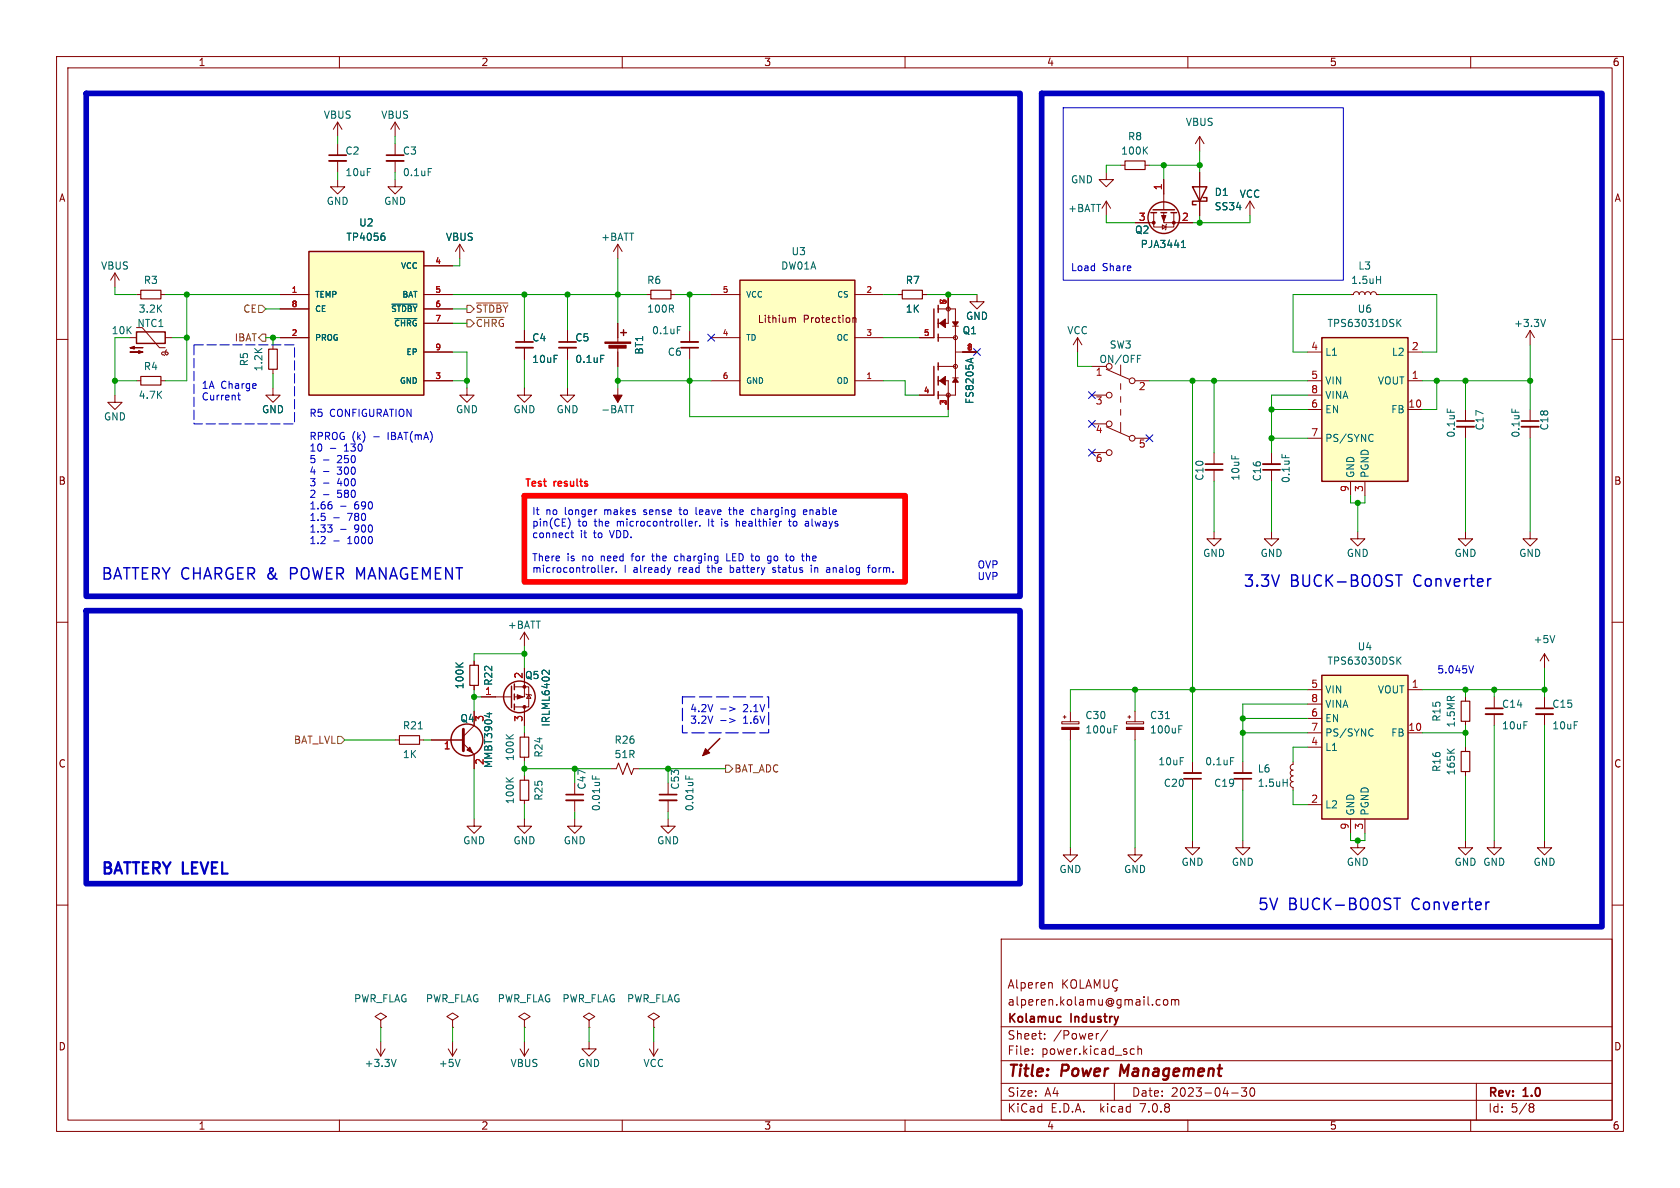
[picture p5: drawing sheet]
<svg xmlns="http://www.w3.org/2000/svg" width="297mm" height="210mm" viewBox="0 0 297 210" stroke-linecap="round" stroke-linejoin="round" font-family="sans-serif">
<g fill="none" stroke="#840000" stroke-width=".18">
<path d="M10 10h277v190h-277zM12 12h273v186h-273zM60 10v2M110 10v2M160 10v2M210 10v2M260 10v2M59.7 31.8v1.2h1.3l-1.3 1.3-1.3-1.3h1.3M59.7 21.6v2.5M59.7 25.4v2M59.7 28.4v2.1M59.7 21.6l-.8 1.3"/>
<path d="M59.7 21.6l.8 1.3M69.8 31.8v1.2h1.3l-1.3 1.3-1.2-1.3h1.2M69.8 21.6v2.5M69.8 25.4v2M69.8 28.4v2.1M69.8 21.6l-.7 1.3M69.8 21.6l.8 1.3M195.6 30.5v1.3h1.2l-1.2 1.2-1.3-1.2h1.3M195.6 35.6l-.8 1.2M195.6 35.6v2.5M195.6 35.6l.7 1.2M198.1 29.2h.8"/>
<path d="M200.7 39.4h3.3M202.4 29.2h.8M204 37.6v2.5h3.5v-2.5M205.5 39.8l.6 .3-.6 .4zM205.7 37.6v1.8h5.1M205.7 31.8v5.3M206.2 39.6l-.1 .2v.7l-.1 .1M212.1 24.1v2.6M212.1 30.5v7.6M212.1 24.1l-.8 1.3M212.1 24.1l.8 1.3M221 35.6l-.8 1.2"/>
<path d="M221 35.6v2.5M221 35.6l.7 1.2M10 60h2M20.3 48.3l.8 1.2M20.3 48.3v2.5M20.3 48.3l-.7 1.2M22.9 59.7h1.2M24.1 57.9h1l3.1 3.6h1M24.1 52.1h.8M28.4 52.1h.8M29.2 59.7h1.3M49.5 52.1h5.1"/>
<path d="M49.5 54.6h5.1M49.5 59.7h5.1M74.9 52.1h5.1M74.9 57.2h5.1M74.9 54.6h5.1M74.9 47h5.1M81.3 43.2l-.8 1.3M81.3 43.2v2.5M81.3 43.2l.7 1.3M92.7 58.4v2.1M100.3 58.4v2.1M109.2 43.2v2.5"/>
<path d="M109.2 57.2v3.3M109.2 43.2l-.7 1.3M109.2 43.2l.8 1.3M114.3 52.1h.8M118.6 52.1h.8M121.9 58.4v2.1M125.7 52.1h5.1M125.7 59.7h5.1M140 56.2l.1 .1M140.1 56.3v.7M140.1 56.3l.2-.1h.3v.8M150.8 56.3l.2-.1h.3v.8"/>
<path d="M150.8 56.2v.8M151.1 52.1h5.1M151.1 59.7h5.1M158.7 52.1h.8M162.6 59.7h2.5M163.1 52.1h.7M165.9 54.6h3v15.3h-3M165.9 59.7h3M167.6 52.1v5.1h-1.7M168.4 57.7h1M172.7 52.1v1.2h1.3l-1.3 1.3-1.3-1.3h1.3M190.5 59.7l-.8 1.3"/>
<path d="M190.5 59.7v2.5M190.5 59.7l.8 1.3M238.8 52.1h.5l.1-.4 .4-.1 .3 .1 .2 .4 .1-.4 .4-.1 .4 .1 .1 .4 .2-.4 .3-.1 .4 .1 .1 .4 .2-.4 .3-.1 .4 .1 .1 .4h.5M270.5 58.4l-.8 1.3M270.5 58.4v2.6M270.5 58.4l.8 1.3M285 60h2M20.3 69.9v1.2h-1.3l1.3 1.3 1.3-1.3h-1.3M24.1 67.3h.8M28.4 67.3h.8M29.5 61.8l-.3 .3v.3l.1 .3h.3l.1-.3-.2-.2h-.7l-.2 .2 .1 .3 .4 .2M48.3 68.6v1.3h1.2l-1.2 1.2-1.3-1.2h1.3"/>
<path d="M48.3 61v.7M48.3 65.3v.7M74.9 67.3h5.1M74.9 62.2h5.1M82.5 68.6v1.3h1.3l-1.3 1.2-1.2-1.2h1.2M92.7 68.6v1.3h1.3l-1.3 1.2-1.3-1.2h1.3M92.7 61.5v2M100.3 68.6v1.3h1.3l-1.3 1.2-1.2-1.2h1.2M100.3 61.5v2M109.2 61.5v3.3M109.2 68.6v2.5M121.9 61.5v2"/>
<path d="M125.7 67.3h5.1M151.1 67.3h5.1M162.6 69.9h2.5M165.9 67.3h1.7v5.1M165.9 64.8h3M168.4 66.8h1M168.9 62.2h3.8M193 69.9h2.6M193 64.8h2.6M193 74.9h2.6M195.6 75.4l4 1.8M195.6 65.3l4 1.8"/>
<path d="M198.1 64.5v1.8M198.1 67.8v1M198.1 70.1v1M198.1 72.4v1M198.1 74.7v1.8M200.7 67.3h2.5M200.7 77.5h2.5M231.1 67.3h2.6M231.1 72.4h2.6M231.1 62.2h2.6M231.1 77.5h2.6M231.1 69.9h2.6"/>
<path d="M248.9 67.3h2.6M248.9 72.4h2.6M248.9 62.2h2.6M259.1 72.4v2M259.1 75.4v2.1M270.5 72.4v2M270.5 75.4v2.1M193 80h2.6M214.6 94v1.3h1.3l-1.3 1.2-1.2-1.2h1.2M214.6 80v2M214.6 83.1v2M224.8 94v1.3h1.3l-1.3 1.2-1.3-1.2h1.3"/>
<path d="M224.8 80v2M224.8 83.1v2M238.8 85.1v2.5M240 94v1.3h1.3l-1.3 1.2-1.2-1.2h1.2M241.3 85.1v2.5M259.1 94v1.3h1.2l-1.2 1.2-1.3-1.2h1.3M270.5 94v1.3h1.3l-1.3 1.2-1.3-1.2h1.3M10 110h2M83.8 116.8v.8M92.7 118.1v5.1h-1.8M92.7 111.8v2.5M92.7 111.8l-.8 1.2"/>
<path d="M92.7 111.8l.8 1.2M273 115.6l-.7 1.2M273 115.6v2.5M273 115.6l.8 1.2M285 110h2M69.8 130.8h.8M74.2 130.8h.7M76.2 130.8h5.7M81.9 131.4l1.9 2v2.5M83.8 125.7v2.6l-1.9 1.9M83.8 121.2v.7M85.1 123.2h5.3"/>
<path d="M90.9 121.4h2.6v3.6h-2.6M92.7 125v3.3M92.7 129.5v.8M92.7 133.9v.7M92.7 137.2v.7M93 122.7l.1 .1h.8l.1 .1M93.5 122.8l.4 .6h-.8zM101.6 138.4v2.1M107.9 135.9h1.1l.3-1 .8 2 .8-2 .7 2 .4-1h1M118.1 138.4v2.1M187.7 127.6h3.1v.4h-3.1zM188 126.7h.5"/>
<path d="M188.2 126.5v.5M189.2 125.7v1.9M189.2 129v1.8M199.1 127.6h3.1v.4h-3.1zM199.4 126.7h.5M199.6 126.5v.5M200.7 125.7v1.9M200.7 129v1.8M210.8 134.6v2.1M210.8 137.7v2M219.7 134.6v2.1M219.7 137.7v2"/>
<path d="M228.6 134.6v.5l-.3 .2-.2 .3 .1 .4 .4 .1-.3 .2-.2 .3 .1 .4 .4 .2-.3 .1-.2 .4 .1 .3 .4 .2-.3 .1-.2 .4 .1 .3 .4 .2v.5M231.1 121.9h2.6M231.1 129.5h2.6M231.1 132.1h2.6M231.1 127h2.6M231.1 124.5h2.6M248.9 121.9h2.6M248.9 129.5h2.6M259.1 123.2v.8M259.1 127.5v.8M259.1 132.1v.7M259.1 136.4v.8"/>
<path d="M264.2 123.2v2M264.2 126.2v2.1M273 123.2v2M273 126.2v2.1M10 160h2M83.8 144.8v1.3h1.3l-1.3 1.2-1.3-1.2h1.3M92.7 144.8v1.3h1.3l-1.3 1.2-1.3-1.2h1.3M92.7 141.5v.7M101.6 144.8v1.3h1.3l-1.3 1.2-1.3-1.2h1.3M101.6 141.5v2M118.1 144.8v1.3h1.3l-1.3 1.2-1.3-1.2h1.3M118.1 141.5v2"/>
<path d="M189.2 149.9v1.2h1.3l-1.3 1.3-1.2-1.3h1.2M200.7 149.9v1.2h1.2l-1.2 1.3-1.3-1.3h1.3M210.8 148.6v1.3h1.3l-1.3 1.2-1.3-1.2h1.3M219.7 148.6v1.3h1.3l-1.3 1.2-1.3-1.2h1.3M231.1 142.2h2.6M238.8 144.8v2.5M240 148.6v1.3h1.3l-1.3 1.2-1.2-1.2h1.2M241.3 144.8v2.5M259.1 148.6v1.3h1.2l-1.2 1.2-1.3-1.2h1.3M264.2 148.6v1.3h1.2l-1.2 1.2-1.3-1.2h1.3M273 148.6v1.3h1.3l-1.3 1.2-1.2-1.2h1.2M285 160h2"/>
<path d="M177 166h108v32h-108zM185.6 173.7l.4 .1v.1v.8M187.9 173.2v1.5M188.1 173.8l.6 .9M188.7 173.2l-.8 .9M189.4 173.4a.5 .5 0 0 1 .6-.2 .5 .5 0 0 1 .3 .5v.5a.5 .5 0 0 1-.5 .5 .5 .5 0 0 1-.5-.5zM191 173.2v1.5h.7M192 174.7l.5-1.5 .5 1.5M192.1 174.3h.7M193.5 174.7v-1.5l.5 1.1 .5-1.1v1.5M195.2 173.2v1.2l.3 .3 .4-.1 .1-.2v-1.2M197.2 174.8l.3 .2-.1 .1-.4 .1"/>
<path d="M197.6 173.3a.6 .6 0 0 0-.7 0 .6 .6 0 0 0-.2 .8 .56 .56 0 0 0 .3 .5 .56 .56 0 0 0 .6 0M204.5 177.6l.2 .1 .4-.1M205.1 176.8l-.4-.1-.2 .1M205.7 176.8l.3-.1 .4 .1 .1 .6-.2 .2-.3 .1-.3-.1zM207.1 176.8l.4-.1 .2 .2M207.1 176.7v1M207.7 176.9l.3-.2 .3 .1 .1 .9M207.7 176.9v.8M60 198v2M66.5 185.4l.8 1.3M67.3 180.3l1-.6-1-.6-1 .6 1 .6v1.3M67.3 181.6h.1"/>
<path d="M67.3 184.2v2.5M68.1 185.4l-.8 1.3M79.2 185.4l.8 1.3M80 180.3l1-.6-1-.6-1 .6 1 .6v1.3M80 181.6h.1M80 184.2v2.5M80.8 185.4l-.8 1.3M91.9 185.4l.8 1.3M92.7 180.3l1-.6-1-.6-1 .6 1 .6v1.3M92.7 181.6h.1M92.7 184.2v2.5M93.5 185.4l-.8 1.3"/>
<path d="M104.1 180.3l1.1-.6-1.1-.6-1 .6 1 .6v1.3M104.1 181.6h.1M104.1 184.2v1.2h1.3l-1.3 1.3-1.2-1.3h1.2M110 198v2M114.8 185.4l.8 1.3M115.6 180.3l1-.6-1-.6-1 .6 1 .6v1.3M115.6 181.6h.1M115.6 184.2v2.5M116.3 185.4l-.7 1.3M160 198v2M177 194.5h108M177 191.5h108"/>
<path d="M177 187.5h108M177 181.5h108M182.5 186.3v.1M182.5 185.5v.1M184.7 183.6v.1M184.7 182.8v.1M194.2 182.7l-.2 .1M195.8 182.1l-1.3 2M197 191.5v3M200.1 185.4l.4 .1M200.5 186.3l-.4 .1M201.2 185.5l.2-.1 .3 .1 .1 .9"/>
<path d="M201.2 184.9v1.5M210 198v2M217.7 193.2h1.2M219.5 192.3h.9l-.5 .6 .4 .1v.7l-.2 .1h-.4l-.2-.1M221.2 192.4l.1-.1a.81 .81 0 0 1 .6 .6 .81 .81 0 0 1-.3 .8l-.1 .1a.81 .81 0 0 1-.6-.6 .81 .81 0 0 1 .3-.8zM260 198v2M261 191.5v6.5M270.6 195.1h.3l.3 .3-.3 .3M270.6 195.7h.3M270.9 195.7l.2 .2 .1 .4-.3 .3h-.3"/>
<circle cx="167.6" cy="54.6" r=".36"/>
<circle cx="168.9" cy="59.7" r=".36"/>
<circle cx="167.6" cy="69.9" r=".36"/>
<circle cx="168.9" cy="64.8" r=".36"/>
<circle cx="196.1" cy="69.9" r=".51"/>
<circle cx="196.1" cy="64.8" r=".51"/>
<circle cx="196.1" cy="74.9" r=".51"/>
<circle cx="200.2" cy="67.3" r=".51"/>
<circle cx="200.2" cy="77.5" r=".51"/>
<circle cx="196.1" cy="80" r=".51"/>
</g>
<path d="M198.2 188.2l-.2 2" fill="none" stroke="#840000" stroke-width=".4"/>
<g fill="none" stroke="#840000" stroke-width=".3">
<path d="M58.2 27.4h3M68.3 27.4h3.1M91.2 60.5h3M98.8 60.5h3.1M120.4 61.5h3M257.6 74.4h3M269 74.4h3M213.1 82h3.1M223.3 83.1h3M209.3 137.7h3M218.2 137.7h3M262.6 125.2h3.1"/>
<path d="M271.5 125.2h3.1M100.1 140.5h3M116.6 140.5h3M187.4 179.7l.2 .1M187.6 180.6l-.2 .1"/>
</g>
<path d="M92.7 87.6h67.3v15.3h-67.3z" fill="#fff" stroke="#fff" stroke-width=".18"/>
<g fill="none" stroke="#840000" stroke-width=".33">
<path d="M58.2 28.4h3M68.3 28.4h3.1M91.2 61.5h3M98.8 61.5h3.1M120.4 60.5h3M257.6 75.4h3M269 75.4h3M213.1 83.1h3.1M223.3 82h3M209.3 136.7h3M218.2 136.7h3M262.6 126.2h3.1"/>
<path d="M271.5 126.2h3.1M100.1 141.5h3M116.6 141.5h3"/>
</g>
<g fill="none" stroke="#006464" stroke-width=".18">
<path d="M75.7 29.8h.6M202.3 26.5l.6 .7M202.9 26l-.8 .7M67.7 41.2h.2M67.8 41.7l.3 .2v.3l-.3 .3M69.3 53.8h4.4M69.8 56.3h3.9M119.8 57.7h.6M208.9 43.8h.7M209 42.8l.2-.3v1.3M243.3 49.4h.8M244.1 48.8v1.3"/>
<path d="M247.1 57l.6 .7M247.7 56.5l-.7 .7M273.2 56.5l-.4 1.2M106.2 62.8h.6M111.3 71.7h.7M171.7 63.4v.6M172 63.3l-1.2 .4M201.1 62.8h.6M242.4 76.8l.4 .1M242.8 77.9l-.4 .1M255.8 72.3v.6M267.3 72.3v.6"/>
<path d="M226.6 80.3v.6M80.6 117.2l.7 .7M81.9 117.2l-.8 .5M97.1 118.5v.7l-.9-.7-.3 .1-.1 .4M247.1 116.7l.6 .7M247.7 116.1l-.7 .8M274.9 112.3l-.5 1.3M74 128.8h.7M86.1 126.2h.8M86.5 126v.8M89.5 129.9l.7 .7M89.5 137.5l.7 .7"/>
<path d="M90.7 129.9l-.7 .5M90.7 137.5l-.7 .5M104.7 137.1v.6M105.3 137.3v.4M121.2 137.1v.6M121.8 137.3v.4M197 128.9h.4M197 128.3h.6M206 127h.8M208.4 128.9h.4M208.4 128.3h.6M217.5 133.9h.6"/>
<path d="M226.8 138.3h.8M227.6 137.7v1.3M242.4 128.8l.4 .2M242.8 130l-.4 .1M255.8 132.4l.8 .7M257.1 132.4l-.7 .6M70 187.3l-.4 1.2M81.3 187.3l-.4 1.2"/>
</g>
<path d="M198.9 28.4h3.5v1.6h-3.5zM24.9 51.3h3.5v1.5h-3.5zM115.1 51.3h3.5v1.5h-3.5zM159.5 51.3h3.6v1.5h-3.6zM24.9 66.5h3.5v1.6h-3.5zM47.5 61.7h1.5v3.6h-1.5zM83.1 117.6h1.5v3.6h-1.5zM70.6 130h3.6v1.6h-3.6zM91.9 130.3h1.6v3.6h-1.6zM91.9 137.9h1.6v3.6h-1.6zM258.3 132.8h1.5v3.6h-1.5zM258.3 124h1.5v3.5h-1.5z" fill="none" stroke="#840000" stroke-width=".2"/>
<g fill="#840000" stroke="#840000" stroke-width=".18">
<path d="M106.9 60.5h4.6v.2h-4.6z"/>
<path d="M107.6 61h3.1v.5h-3.1z"/>
<path d="M166.1 67.3l1-.8v1.6z"/>
<path d="M166.1 57.2l1-.8v1.5z"/>
<path d="M168.9 66.8l.5 .8h-1z"/>
<path d="M168.4 56.9h1l-.5 .8z"/>
<path d="M82.5 132.6l.6-.5 .5 1z"/>
<path d="M108.5 69.9h1.5l-.8 1.2z"/>
<path d="M23 62.2h2.3l-.8 .3v-.5l.8 .2z"/>
<path d="M23 61.5l.7-.3v.5l-.7-.2h2.3z"/>
<path d="M124.7 132.3l.8 .8-1.3 .5z"/>
<path d="M91.4 122.8l1.1 .4-1.1 .4z"/>
<path d="M205.4 38.1h.7l-.4 1z"/>
<path d="M199.1 128.6h3.1v.4h-3.1z"/>
<path d="M187.7 128.6h3.1v.4h-3.1z"/>
<circle cx="92.7" cy="121.4" r=".25"/>
<circle cx="92.7" cy="125" r=".25"/>
<circle cx="207.5" cy="39.4" r=".25"/>
<circle cx="204" cy="39.4" r=".25"/>
</g>
<g fill="none" stroke="#840000" stroke-width=".25">
<path d="M203.5 37.6h1M203.8 37.1h3.8M205.2 37.6h1M207 37.6h1M210.8 33h2.6l-1.3 2.6zM212.7 34.9h.7v.7h-2.6v.6h.7M24.1 58.7h5.1v2h-5.1zM54.6 44.5h20.3v25.4h-20.3zM109.7 58.8h1M110.2 58.3v1M130.8 49.5h20.3v20.4h-20.3zM165.1 54.6v5.1"/>
<path d="M165.9 54v1.2M165.9 56.4v1.5M165.9 59.1v1.2M233.7 59.7h15.2v25.4h-15.2zM165.1 64.8v5.1M165.9 64.1v1.3M165.9 66.5v1.6M165.9 69.2v1.3M233.7 119.4h15.2v25.4h-15.2zM90.4 121.3v3.8M90.9 120.9v1M90.9 122.7v1"/>
<path d="M90.9 124.5v1M127.3 130.6l-2.8 2.8"/>
<circle cx="205.7" cy="38.5" r="2.79"/>
<circle cx="82.5" cy="130.8" r="2.82"/>
<circle cx="91.8" cy="123.2" r="2.79"/>
</g>
<g fill="#ffffc2" stroke="#ffffc2" stroke-width=".18">
<path d="M233.7 59.7h15.2v25.4h-15.2z"/>
<path d="M130.8 49.5h20.3v20.4h-20.3z"/>
<path d="M54.6 44.5h20.3v25.4h-20.3z"/>
<path d="M233.7 119.4h15.2v25.4h-15.2z"/>
</g>
<path d="M81.9 128.9v3.8" fill="none" stroke="#840000" stroke-width=".51"/>
<path d="M45.7 54h.7l.6 .6-.6 .6h-.7zM46.4 59.1h.6v1.2h-.6l-.7-.6zM82.5 54h.7l.6 .6-.6 .6h-.7zM82.5 56.5h.7l.6 .7-.6 .6h-.7zM84.2 53.6h5.6M84.2 56.1h4.9M59.7 130.2h.6l.7 .6-.7 .6h-.6zM128.3 135.3h.6l.6 .6-.6 .6h-.6z" fill="none" stroke="#725600" stroke-width=".18"/>
<g fill="none" stroke="#0000c2" stroke-width=".18">
<path d="M188 19.1h49.5v30.4h-49.5zM42 69.9h.5M42.2 69.4v1.1l.3 .2M58.4 79.3h1M57.2 81.3h1M57.2 83.4h1M57.2 85.4h1M57.2 87.4h1M57.9 92.8h.8l-.4 .5M58.6 89.2l.1 .2-.1 .5M58.6 93.3l.1 .2-.1 .5M59 91.5h1"/>
<path d="M59 95.6h1M60.2 89.5h1M60.2 93.6h1M100.7 92.1l.1 .5-.3 .8M100.9 94.2h.5M101.1 93.8v1.1l.3 .2M105.4 90.1h.1M115.2 98.3h.5M115.4 97.9v1.2M119.7 98.3h-.2l-.3 .2 .1 .5 .4 .1M120 90.1h.5M120.2 89.7l.1 1.2"/>
<path d="M121.8 92.9h.5M121.8 92.2h.4l.2 .3-.6 .1M122.9 92.2v.8M123 89.7v1.1l.2 .2M123.3 92.2l-.4 .2M123.7 92.9v.1M127.6 91.7v.2M127.6 92.2v.8M128.5 97.9v1.2h.6M128.8 90.1h.5M129 89.7v1.1l.3 .2M129.1 99.9v1.3"/>
<path d="M130.2 91.7v1.3M130.5 92.2l-.3 .1M133 90.2h.4M133 90.9h.4M135.9 98.3l.4 .1M136.3 99.1h-.4M136.3 98.3v1l-.2 .3M139.4 92.2h.5M139.6 91.7v1.1l.3 .2M139.7 98.9l.1 .2h.3M140.1 98.3l-.3 .1-.1 .1M142 90.5l.6-.1v-.2l-.4-.1-.2 .2 .1 .6h.5"/>
<path d="M142.5 92.2h.3l.1 .1v.7M142.6 98.4l.3-.1 .2 .2M142.9 92.9l-.4 .1M142.9 92.5h-.4M143.4 99.9v.1M153.8 99.9l-.3 .2v1.1M106.5 101.1l.1 .1M107 100.8l.6-.2v-.2l-.4-.1-.2 .2 .1 .6h.5M108.2 100.3v.9M108.5 100.3l-.3 .3M109 101.1v.1M118.6 100.3l-.3 .9"/>
<path d="M129.1 101.1l.1 .1M129.2 100.3l-.1 .1M136.6 101.1l.4 .1M137 100.3l-.4 .2 .1 .2 .3 .1M143.4 100.3v.9M146.3 100.3h.2l.2 .2v.7M146.7 101.1l-.4 .1M146.7 100.6l-.4 .1M153.3 100.3h.5M154.4 100.3l-.2 .3v.3l.2 .3M260.5 117.7l-.4 1.3M127.4 125.3h1"/>
<path d="M127.4 127.4h1M129 125l.9 .3-.9 .4M129 127l.9 .4-.9 .3"/>
</g>
<path d="M34.3 61h17.8v13.9h-17.8v-13.9" fill="none" stroke="#0000c2" stroke-width=".18" stroke-dasharray="1.7 .6"/>
<path d="M15.2 16.5h165.1v88.9h-165.1zM184.1 16.5h99.1v147.3h-99.1zM15.2 108h165.1v48.2h-165.1z" fill="none" stroke="#0000c2" stroke-width="1"/>
<path d="M120.6 123.2h15.3v6.3h-15.3v-6.3" fill="none" stroke="#0000c2" stroke-width=".2" stroke-dasharray="2.2 .8"/>
<path d="M92.7 87.6h67.3v15.3h-67.3z" fill="none" stroke="#f00" stroke-width="1"/>
<g fill="none" stroke="#009600" stroke-width=".18">
<path d="M59.7 24.1v1.3M59.7 30.5v1.3M69.8 24.1v1.3M69.8 30.5v1.3M195.6 38.1v1.3h5.1M198.1 29.2h-2.5v1.3M203.2 29.2h8.9M205.7 29.2v2.6M212.1 26.7v3.8M212.1 38.1v1.3M221 38.1v1.3h-10.2M20.3 50.8v1.3h3.8"/>
<path d="M20.3 59.7v10.2M29.2 52.1h20.3M30.5 59.7h2.5M33 52.1v15.2h-3.8M47 59.7h2.5M47 54.6h2.5M48.3 59.7v1.3M80 52.1h34.3M80 54.6h2.5M80 57.2h2.5M81.3 45.7v1.3h-1.3M92.7 52.1v6.3"/>
<path d="M100.3 52.1v6.3M109.2 45.7v11.5M119.4 52.1h6.3M121.9 52.1v6.3M156.2 52.1h2.5M156.2 59.7h6.4M163.8 52.1h8.9M238.8 52.1h-10.2v10.1h2.5M243.8 52.1h10.2v10.1h-2.5M20.3 67.3h3.8M48.3 66v2.6M80 67.3h2.5"/>
<path d="M80 62.2h2.5v6.4M92.7 63.5v5.1M100.3 63.5v5.1M109.2 67.3h16.5M109.2 64.8v3.8M121.9 63.5v10.2h45.7v-1.3M156.2 67.3h3.8v2.6h2.6M190.5 62.2v2.6h2.5M203.2 67.3h27.9M210.8 67.3v67.3M214.6 67.3v12.7M224.8 77.5h6.3"/>
<path d="M224.8 72.4h6.3M231.1 69.9h-6.3v10.1M251.5 67.3h19M254 67.3v5.1h-2.5M259.1 67.3v5.1M259.1 77.5v16.5M270.5 61v11.4M270.5 77.5v16.5M214.6 85.1v8.9M224.8 85.1v8.9M238.8 87.6v1.3h2.5v-1.3M240 88.9v5.1"/>
<path d="M92.7 115.6h-8.9v1.2M92.7 114.3v3.8M273 118.1v5.1M61 130.8h8.8M74.9 130.8h1.3M83.8 121.9v3.8M83.8 135.9v8.9M83.8 123.2h1.3M92.7 128.3v1.2M92.7 134.6v2.6M92.7 135.9h15.2M101.6 135.9v2.5"/>
<path d="M113 135.9h15.3M118.1 135.9v2.5M189.2 130.8v19.1M200.7 121.9v3.8M200.7 130.8v19.1M210.8 139.7v8.9M219.7 139.7v8.9M219.7 127h11.4M219.7 129.5h11.4M228.6 139.7v2.5h2.5M231.1 132.1h-2.5v2.5M231.1 124.5h-11.4v10.1"/>
<path d="M231.1 121.9h-41.9v3.8M251.5 129.5h7.6M251.5 121.9h21.5M259.1 121.9v1.3M259.1 128.3v3.8M259.1 137.2v11.4M264.2 121.9v1.3M264.2 128.3v20.3M273 128.3v20.3M92.7 142.2v2.6M101.6 143.5v1.3M118.1 143.5v1.3"/>
<path d="M238.8 147.3v1.3h2.5v-1.3M67.3 181.6v2.6M80 181.6v2.6M92.7 181.6v2.6M104.1 181.6v2.6M115.6 181.6v2.6"/>
</g>
<path d="M125.1 59.1l1.2 1.2M126.3 59.1l-1.2 1.2M172.1 61.6l1.2 1.2M173.3 61.6l-1.2 1.2M192.4 79.4l1.2 1.2M192.4 74.3l1.2 1.2M192.4 69.2l1.2 1.3M193.6 79.4l-1.2 1.2M193.6 74.3l-1.2 1.2M193.6 69.2l-1.2 1.3M202.6 76.9l1.2 1.2M203.8 76.9l-1.2 1.2" fill="none" stroke="#000084" stroke-width=".18"/>
<g fill="#009600" stroke="#009600" stroke-width=".18">
<circle cx="92.7" cy="135.9" r=".46"/>
<circle cx="109.2" cy="67.3" r=".46"/>
<circle cx="100.3" cy="52.1" r=".46"/>
<circle cx="109.2" cy="52.1" r=".46"/>
<circle cx="121.9" cy="52.1" r=".46"/>
<circle cx="121.9" cy="67.3" r=".46"/>
<circle cx="167.6" cy="52.1" r=".46"/>
<circle cx="82.5" cy="67.3" r=".46"/>
<circle cx="48.3" cy="59.7" r=".46"/>
<circle cx="92.7" cy="52.1" r=".46"/>
<circle cx="20.3" cy="67.3" r=".46"/>
<circle cx="33" cy="52.1" r=".46"/>
<circle cx="33" cy="59.7" r=".46"/>
<circle cx="101.6" cy="135.9" r=".46"/>
<circle cx="83.8" cy="123.2" r=".46"/>
<circle cx="92.7" cy="115.6" r=".46"/>
<circle cx="118.1" cy="135.9" r=".46"/>
<circle cx="210.8" cy="67.3" r=".46"/>
<circle cx="205.7" cy="29.2" r=".46"/>
<circle cx="212.1" cy="29.2" r=".46"/>
<circle cx="224.8" cy="77.5" r=".46"/>
<circle cx="219.7" cy="127" r=".46"/>
<circle cx="219.7" cy="129.5" r=".46"/>
<circle cx="200.7" cy="121.9" r=".46"/>
<circle cx="210.8" cy="121.9" r=".46"/>
<circle cx="240" cy="88.9" r=".46"/>
<circle cx="270.5" cy="67.3" r=".46"/>
<circle cx="273" cy="121.9" r=".46"/>
<circle cx="264.2" cy="121.9" r=".46"/>
<circle cx="259.1" cy="129.5" r=".46"/>
<circle cx="259.1" cy="121.9" r=".46"/>
<circle cx="240" cy="148.6" r=".46"/>
<circle cx="224.8" cy="72.4" r=".46"/>
<circle cx="212.1" cy="39.4" r=".46"/>
<circle cx="214.6" cy="67.3" r=".46"/>
<circle cx="254" cy="67.3" r=".46"/>
<circle cx="259.1" cy="67.3" r=".46"/>
</g>
<g font-size="2.8" fill="#0000c2">
<text x="17.8" y="102.6">BATTERY CHARGER &amp;</text>
<text x="51.8" y="102.6">POWER MANAGEMENT</text>
<text x="219.7" y="103.9">3.3V</text>
<text x="228.1" y="103.9">BUCK-BOOST</text>
<text x="250.1" y="103.9">Converter</text>
<text x="17.8" y="154.7">BATTERY LEVEL</text>
<text x="222.2" y="161">5V</text>
<text x="227.8" y="161">BUCK-BOOST</text>
<text x="249.8" y="161">Converter</text>
</g>
<g font-size="2.8" fill="#840000">
<text x="178" y="190.9">Title:</text>
<text x="187.7" y="190.9">Power</text>
<text x="198.8" y="190.9">Management</text>
</g>
<g font-size="2.1" fill="#840000">
<text x="178" y="178">alperen.kolamu@gmail.com</text>
<text x="178" y="175">Alperen</text>
<text x="178" y="184">Sheet:</text>
<text x="178" y="181.2">Kolamuc</text>
<text x="186.2" y="184">/Power/</text>
<text x="189.4" y="181.2">Industry</text>
<text x="178" y="186.7">File:</text>
<text x="184.1" y="186.7">power.kicad_sch</text>
<text x="178" y="196.9">KiCad</text>
<text x="178" y="194.1">Size:</text>
<text x="184.7" y="194.1">A4</text>
<text x="185.7" y="196.9">E.D.A.</text>
<text x="194.6" y="196.9">kicad</text>
<text x="200" y="194.1">Date:</text>
<text x="201.8" y="196.9">7.0.8</text>
<text x="207" y="194.1">2023-04-30</text>
<text x="263" y="194.3">Rev:</text>
<text x="263" y="196.9">Id:</text>
<text x="267.1" y="196.9">5/8</text>
<text x="269.4" y="194.3">1.0</text>
</g>
<g font-size="1.8" fill="#840000">
<text x="35" y="11.9">1</text>
<text x="85" y="11.9">2</text>
<text x="135" y="11.9">3</text>
<text x="185" y="11.9">4</text>
<text x="235" y="11.9">5</text>
<text x="285" y="11.9">6</text>
<text x="10.3" y="35.9">A</text>
<text x="285.3" y="35.9">A</text>
<text x="133.9" y="57.3">Lithium</text>
<text x="142" y="57.3">Protection</text>
<text x="10.3" y="85.9">B</text>
<text x="285.3" y="85.9">B</text>
<text x="10.3" y="135.9">C</text>
<text x="285.3" y="135.9">C</text>
<text x="10.3" y="185.9">D</text>
<text x="285.3" y="185.9">D</text>
<text x="35" y="199.9">1</text>
<text x="85" y="199.9">2</text>
<text x="135" y="199.9">3</text>
<text x="185" y="199.9">4</text>
<text x="235" y="199.9">5</text>
<text x="285" y="199.9">6</text>
</g>
<g font-size="1.8" fill="#006464">
<text x="57.1" y="21.2">VBUS</text>
<text x="67.3" y="21.2">VBUS</text>
<text x="209.5" y="22.5">VBUS</text>
<text x="61" y="27.5">C2</text>
<text x="71.1" y="27.5">C3</text>
<text x="198.1" y="27.5">100K</text>
<text x="199.3" y="25">R8</text>
<text x="61" y="31.3">10uF</text>
<text x="71.1" y="31.3">0.1uF</text>
<text x="189.2" y="32.6">GND</text>
<text x="214.6" y="34.8">D1</text>
<text x="219.1" y="35.2">VCC</text>
<text x="57.7" y="36.4">GND</text>
<text x="63.4" y="40.2">U2</text>
<text x="67.8" y="36.4">GND</text>
<text x="188.7" y="37.7">+BATT</text>
<text x="200.6" y="41.5">Q2</text>
<text x="214.6" y="37.4">SS34</text>
<text x="17.8" y="47.9">VBUS</text>
<text x="61.1" y="42.8">TP4056</text>
<text x="78.7" y="42.8">VBUS</text>
<text x="106.2" y="42.8">+BATT</text>
<text x="138" y="47.9">DW01A</text>
<text x="139.8" y="45.3">U3</text>
<text x="201.6" y="44">PJA3441</text>
<text x="240" y="47.9">L3</text>
<text x="25.3" y="50.4">R3</text>
<text x="114.3" y="50.4">R6</text>
<text x="160" y="50.4">R7</text>
<text x="238.8" y="50.4">1.5uH</text>
<text x="24.2" y="58">NTC1</text>
<text x="24.4" y="55.5">3.2K</text>
<text x="114.3" y="55.5">100R</text>
<text x="115.2" y="59.3">0.1uF</text>
<text x="160" y="55.5">1K</text>
<text x="170.1" y="59.3">Q1</text>
<text x="170.7" y="56.7">GND</text>
<text x="188.6" y="59.3">VCC</text>
<text x="234.6" y="58">TPS63031DSK</text>
<text x="239.9" y="55.5">U6</text>
<text x="267.6" y="58">+3.3V</text>
<text x="25.3" y="65.6">R4</text>
<text x="44" y="64.8" transform="rotate(-90 44 64.8)">R5</text>
<text x="46.6" y="65.7" transform="rotate(-90 46.6 65.7)">1.2K</text>
<text x="94" y="60.6">C4</text>
<text x="94" y="64.4">10uF</text>
<text x="101.6" y="60.6">C5</text>
<text x="101.6" y="64.4">0.1uF</text>
<text x="113.9" y="62.8" transform="rotate(-90 113.9 62.8)">BT1</text>
<text x="118" y="63.1">C6</text>
<text x="194.3" y="64.4">ON/OFF</text>
<text x="196.1" y="61.8">SW3</text>
<text x="234.2" y="63.1">L1</text>
<text x="246" y="63.1">L2</text>
<text x="24.4" y="70.7">4.7K</text>
<text x="172.3" y="71.5" transform="rotate(-90 172.3 71.5)">FS8205A</text>
<text x="234.2" y="68.2">VIN</text>
<text x="234.2" y="70.7">VINA</text>
<text x="243.5" y="68.2">VOUT</text>
<text x="18.3" y="74.5">GND</text>
<text x="46.2" y="73.3">GND</text>
<text x="80.5" y="73.3">GND</text>
<text x="90.7" y="73.3">GND</text>
<text x="98.3" y="73.3">GND</text>
<text x="106.2" y="73.3">-BATT</text>
<text x="234.2" y="73.3">EN</text>
<text x="245.9" y="73.3">FB</text>
<text x="257.4" y="77.5" transform="rotate(-90 257.4 77.5)">0.1uF</text>
<text x="262.5" y="76.2" transform="rotate(-90 262.5 76.2)">C17</text>
<text x="268.8" y="77.5" transform="rotate(-90 268.8 77.5)">0.1uF</text>
<text x="273.9" y="76.2" transform="rotate(-90 273.9 76.2)">C18</text>
<text x="234.2" y="78.3">PS/SYNC</text>
<text x="213" y="85.1" transform="rotate(-90 213 85.1)">C10</text>
<text x="219.3" y="85.1" transform="rotate(-90 219.3 85.1)">10uF</text>
<text x="223.1" y="85.2" transform="rotate(-90 223.1 85.2)">C16</text>
<text x="228.2" y="85.5" transform="rotate(-90 228.2 85.5)">0.1uF</text>
<text x="239.6" y="84.6" transform="rotate(-90 239.6 84.6)">GND</text>
<text x="242.2" y="84.6" transform="rotate(-90 242.2 84.6)">PGND</text>
<text x="212.6" y="98.7">GND</text>
<text x="222.8" y="98.7">GND</text>
<text x="238" y="98.7">GND</text>
<text x="257" y="98.7">GND</text>
<text x="268.5" y="98.7">GND</text>
<text x="89.7" y="111.4">+BATT</text>
<text x="271" y="113.9">+5V</text>
<text x="234.6" y="117.7">TPS63030DSK</text>
<text x="239.9" y="115.2">U4</text>
<text x="82.1" y="121.9" transform="rotate(-90 82.1 121.9)">100K</text>
<text x="87.2" y="121.3" transform="rotate(-90 87.2 121.3)">R22</text>
<text x="92.7" y="120.2">Q5</text>
<text x="234.2" y="122.8">VIN</text>
<text x="234.2" y="125.3">VINA</text>
<text x="243.5" y="122.8">VOUT</text>
<text x="265.4" y="125.3">C14</text>
<text x="274.3" y="125.3">C15</text>
<text x="71.1" y="129.1">R21</text>
<text x="81.3" y="127.9">Q4</text>
<text x="97.4" y="128.5" transform="rotate(-90 97.4 128.5)">IRLML6402</text>
<text x="108.5" y="131.7">R26</text>
<text x="191.8" y="129.9">100uF</text>
<text x="191.8" y="127.3">C30</text>
<text x="203.2" y="129.9">100uF</text>
<text x="203.2" y="127.3">C31</text>
<text x="234.2" y="127.9">EN</text>
<text x="234.2" y="130.4">PS/SYNC</text>
<text x="245.9" y="130.4">FB</text>
<text x="254.9" y="127.7" transform="rotate(-90 254.9 127.7)">R15</text>
<text x="257.4" y="128.7" transform="rotate(-90 257.4 128.7)">1.5MR</text>
<text x="265.4" y="129.1">10uF</text>
<text x="274.3" y="129.1">10uF</text>
<text x="71.1" y="134.2">1K</text>
<text x="87.2" y="135.9" transform="rotate(-90 87.2 135.9)">MMBT3904</text>
<text x="91" y="134.6" transform="rotate(-90 91 134.6)">100K</text>
<text x="96.1" y="134" transform="rotate(-90 96.1 134)">R24</text>
<text x="108.5" y="134.2">51R</text>
<text x="204.7" y="135.5">10uF</text>
<text x="213" y="135.5">0.1uF</text>
<text x="222.3" y="136.8">L6</text>
<text x="234.2" y="132.9">L1</text>
<text x="254.9" y="136.6" transform="rotate(-90 254.9 136.6)">R16</text>
<text x="257.4" y="137.2" transform="rotate(-90 257.4 137.2)">165K</text>
<text x="91" y="142.3" transform="rotate(-90 91 142.3)">100K</text>
<text x="96.1" y="141.6" transform="rotate(-90 96.1 141.6)">R25</text>
<text x="103.7" y="139.7" transform="rotate(-90 103.7 139.7)">C47</text>
<text x="106.3" y="143.5" transform="rotate(-90 106.3 143.5)">0.01uF</text>
<text x="120.2" y="139.7" transform="rotate(-90 120.2 139.7)">C53</text>
<text x="122.8" y="143.5" transform="rotate(-90 122.8 143.5)">0.01uF</text>
<text x="205.6" y="139.3">C20</text>
<text x="214.5" y="139.3">C19</text>
<text x="222.3" y="139.3">1.5uH</text>
<text x="234.2" y="143.1">L2</text>
<text x="81.8" y="149.5">GND</text>
<text x="90.7" y="149.5">GND</text>
<text x="99.6" y="149.5">GND</text>
<text x="116.1" y="149.5">GND</text>
<text x="239.6" y="144.3" transform="rotate(-90 239.6 144.3)">GND</text>
<text x="242.2" y="144.3" transform="rotate(-90 242.2 144.3)">PGND</text>
<text x="187.2" y="154.5">GND</text>
<text x="198.6" y="154.5">GND</text>
<text x="208.8" y="153.3">GND</text>
<text x="217.7" y="153.3">GND</text>
<text x="238" y="153.3">GND</text>
<text x="257" y="153.3">GND GND</text>
<text x="271" y="153.3">GND</text>
<text x="62.5" y="177.4">PWR_FLAG</text>
<text x="75.2" y="177.4">PWR_FLAG</text>
<text x="87.9" y="177.4">PWR_FLAG</text>
<text x="99.3" y="177.4">PWR_FLAG</text>
<text x="110.8" y="177.4">PWR_FLAG</text>
<text x="64.4" y="188.8">+3.3V</text>
<text x="77.5" y="188.8">+5V</text>
<text x="90.2" y="188.8">VBUS</text>
<text x="102.1" y="188.8">GND</text>
<text x="113.7" y="188.8">VCC</text>
</g>
<g font-size="1.8" fill="#a90000">
<text x="205.5" y="33.7" transform="rotate(-90 205.5 33.7)">1</text>
<text x="201.2" y="39.1">3</text>
<text x="208.8" y="39.1">2</text>
<text x="231.7" y="62">4</text>
<text x="249.5" y="62">2</text>
<text x="193.6" y="66.8">1</text>
<text x="193.6" y="71.8">3</text>
<text x="201.2" y="69.3">2</text>
<text x="231.7" y="67.1">5</text>
<text x="231.7" y="69.6">8</text>
<text x="249.5" y="67.1">1</text>
<text x="193.6" y="76.9">4</text>
<text x="231.7" y="72.1">6</text>
<text x="231.7" y="77.2">7</text>
<text x="248.9" y="72.1">10</text>
<text x="193.6" y="82">6</text>
<text x="201.2" y="79.5">5</text>
<text x="238.5" y="87.1" transform="rotate(-90 238.5 87.1)">9</text>
<text x="241" y="87.1" transform="rotate(-90 241 87.1)">3</text>
<text x="85.7" y="122.9">1</text>
<text x="92.5" y="120.1" transform="rotate(-90 92.5 120.1)">2</text>
<text x="231.7" y="121.7">5</text>
<text x="231.7" y="124.2">8</text>
<text x="249.5" y="121.7">1</text>
<text x="85.8" y="127.7" transform="rotate(-90 85.8 127.7)">3</text>
<text x="92.5" y="127.7" transform="rotate(-90 92.5 127.7)">3</text>
<text x="231.7" y="131.8">4</text>
<text x="231.7" y="126.7">6</text>
<text x="231.7" y="129.3">7</text>
<text x="248.9" y="129.3">10</text>
<text x="78.4" y="132.8">1</text>
<text x="85.8" y="135.3" transform="rotate(-90 85.8 135.3)">2</text>
<text x="231.7" y="142">2</text>
<text x="238.5" y="146.8" transform="rotate(-90 238.5 146.8)">9</text>
<text x="241" y="146.8" transform="rotate(-90 241 146.8)">3</text>
</g>
<g font-size="1.8" fill="#0000c2">
<text x="189.2" y="48">Load</text>
<text x="194.9" y="48">Share</text>
<text x="35.6" y="68.8">1A</text>
<text x="35.6" y="70.9">Current</text>
<text x="39" y="68.8">Charge</text>
<text x="54.6" y="73.8">R5</text>
<text x="54.6" y="77.9">RPROG (k)</text>
<text x="58.3" y="73.8">CONFIGURATION</text>
<text x="66.1" y="77.9">-</text>
<text x="68.8" y="77.9">IBAT(mA)</text>
<text x="54.6" y="79.9">10</text>
<text x="54.6" y="82">5</text>
<text x="59.7" y="82">250</text>
<text x="60.9" y="79.9">130</text>
<text x="54.6" y="84">4</text>
<text x="54.6" y="86">3</text>
<text x="54.6" y="88.1">2</text>
<text x="59.7" y="84">300</text>
<text x="59.7" y="86">400</text>
<text x="59.7" y="88.1">580</text>
<text x="54.6" y="90.1">1.66</text>
<text x="54.6" y="92.2">1.5</text>
<text x="54.6" y="94.2">1.33</text>
<text x="61.5" y="92.2">780</text>
<text x="62.8" y="90.1">690</text>
<text x="62.8" y="94.2">900</text>
<text x="94" y="91.1">It</text>
<text x="94" y="93.2">pin(CE)</text>
<text x="94" y="95.2">connect</text>
<text x="96.5" y="91.1">no</text>
<text x="100" y="91.1">longer</text>
<text x="102.2" y="93.2">to</text>
<text x="102.6" y="95.2">it</text>
<text x="105.1" y="95.2">to</text>
<text x="105.2" y="93.2">the</text>
<text x="107.1" y="91.1">makes</text>
<text x="108.1" y="95.2">VDD.</text>
<text x="109.3" y="93.2">microcontroller.</text>
<text x="114.3" y="91.1">sense</text>
<text x="120.8" y="91.1">to</text>
<text x="123.9" y="91.1">leave</text>
<text x="125.7" y="93.2">It</text>
<text x="128.2" y="93.2">is</text>
<text x="130" y="91.1">the</text>
<text x="131" y="93.2">healthier</text>
<text x="134.1" y="91.1">charging</text>
<text x="140.6" y="93.2">to</text>
<text x="143.5" y="91.1">enable</text>
<text x="143.6" y="93.2">always</text>
<text x="54.6" y="96.3">1.2</text>
<text x="61.5" y="96.3">1000</text>
<text x="94" y="99.3">There</text>
<text x="94" y="101.4">microcontroller.</text>
<text x="100.2" y="99.3">is</text>
<text x="103" y="99.3">no</text>
<text x="106.5" y="99.3">need</text>
<text x="110.3" y="101.4">I</text>
<text x="112.1" y="101.4">already</text>
<text x="112.1" y="99.3">for</text>
<text x="116" y="99.3">the</text>
<text x="120.1" y="99.3">charging</text>
<text x="120.2" y="101.4">read</text>
<text x="125.6" y="101.4">the</text>
<text x="129.5" y="99.3">LED to</text>
<text x="129.7" y="101.4">battery</text>
<text x="137.2" y="99.3">go</text>
<text x="137.5" y="101.4">status</text>
<text x="140.6" y="99.3">to</text>
<text x="143.7" y="99.3">the</text>
<text x="144.4" y="101.4">in</text>
<text x="147.4" y="101.4">analog</text>
<text x="155" y="101.4">form.</text>
<text x="172.7" y="100.6">OVP</text>
<text x="172.7" y="102.6">UVP</text>
<text x="254" y="119.1">5.045V</text>
<text x="121.9" y="126">4.2V</text>
<text x="131.5" y="126">2.1V</text>
<text x="121.9" y="128">3.2V</text>
<text x="131.5" y="128">1.6V</text>
</g>
<text font-size="1.8" fill="#009600" x="19.6" y="59.3">10K</text>
<g font-size="1.8" fill="#725600">
<text x="42.9" y="55.5">CE</text>
<text x="84" y="55.5">~{STDBY}</text>
<text x="84" y="58">~{CHRG}</text>
<text x="41.4" y="60.6">IBAT</text>
<text x="51.9" y="131.7">BAT_LVL</text>
<text x="129.7" y="136.8">BAT_ADC</text>
</g>
<g font-size="1.8" fill="#f00">
<text x="92.7" y="86.1">Test</text>
<text x="98" y="86.1">results</text>
</g>
<g font-size="1.4" fill="#006464">
<text x="70.8" y="47.7">VCC</text>
<text x="55.6" y="52.8">TEMP</text>
<text x="71" y="52.8">BAT</text>
<text x="131.8" y="52.8">VCC</text>
<text x="147.9" y="52.8">CS</text>
<text x="55.6" y="55.3">CE</text>
<text x="69" y="55.3">~{STDBY}</text>
<text x="69.5" y="57.9">~{CHRG}</text>
<text x="55.6" y="60.4">PROG</text>
<text x="71.7" y="63">EP</text>
<text x="131.8" y="60.4">TD</text>
<text x="147.8" y="60.4">OC</text>
<text x="70.6" y="68">GND</text>
<text x="131.8" y="68">GND</text>
<text x="147.8" y="68">OD</text>
</g>
<g font-size="1.4" fill="#a90000">
<text x="76.9" y="46.7">4</text>
<text x="51.5" y="51.8">1</text>
<text x="76.9" y="51.8">5</text>
<text x="127.7" y="51.8">5</text>
<text x="153.1" y="51.8">2</text>
<text x="167.4" y="54" transform="rotate(-90 167.4 54)">7</text>
<text x="51.5" y="59.4">2</text>
<text x="51.5" y="54.4">8</text>
<text x="76.9" y="54.4">6</text>
<text x="76.9" y="56.9">7</text>
<text x="127.7" y="59.4">4</text>
<text x="153.1" y="59.4">3</text>
<text x="163.2" y="59.4">5</text>
<text x="76.9" y="62">9</text>
<text x="170.8" y="62">1</text>
<text x="76.9" y="67.1">3</text>
<text x="127.7" y="67.1">6</text>
<text x="153.1" y="67.1">1</text>
<text x="163.2" y="69.6">4</text>
<text x="167.4" y="71.7" transform="rotate(-90 167.4 71.7)">2</text>
</g>
</svg>
